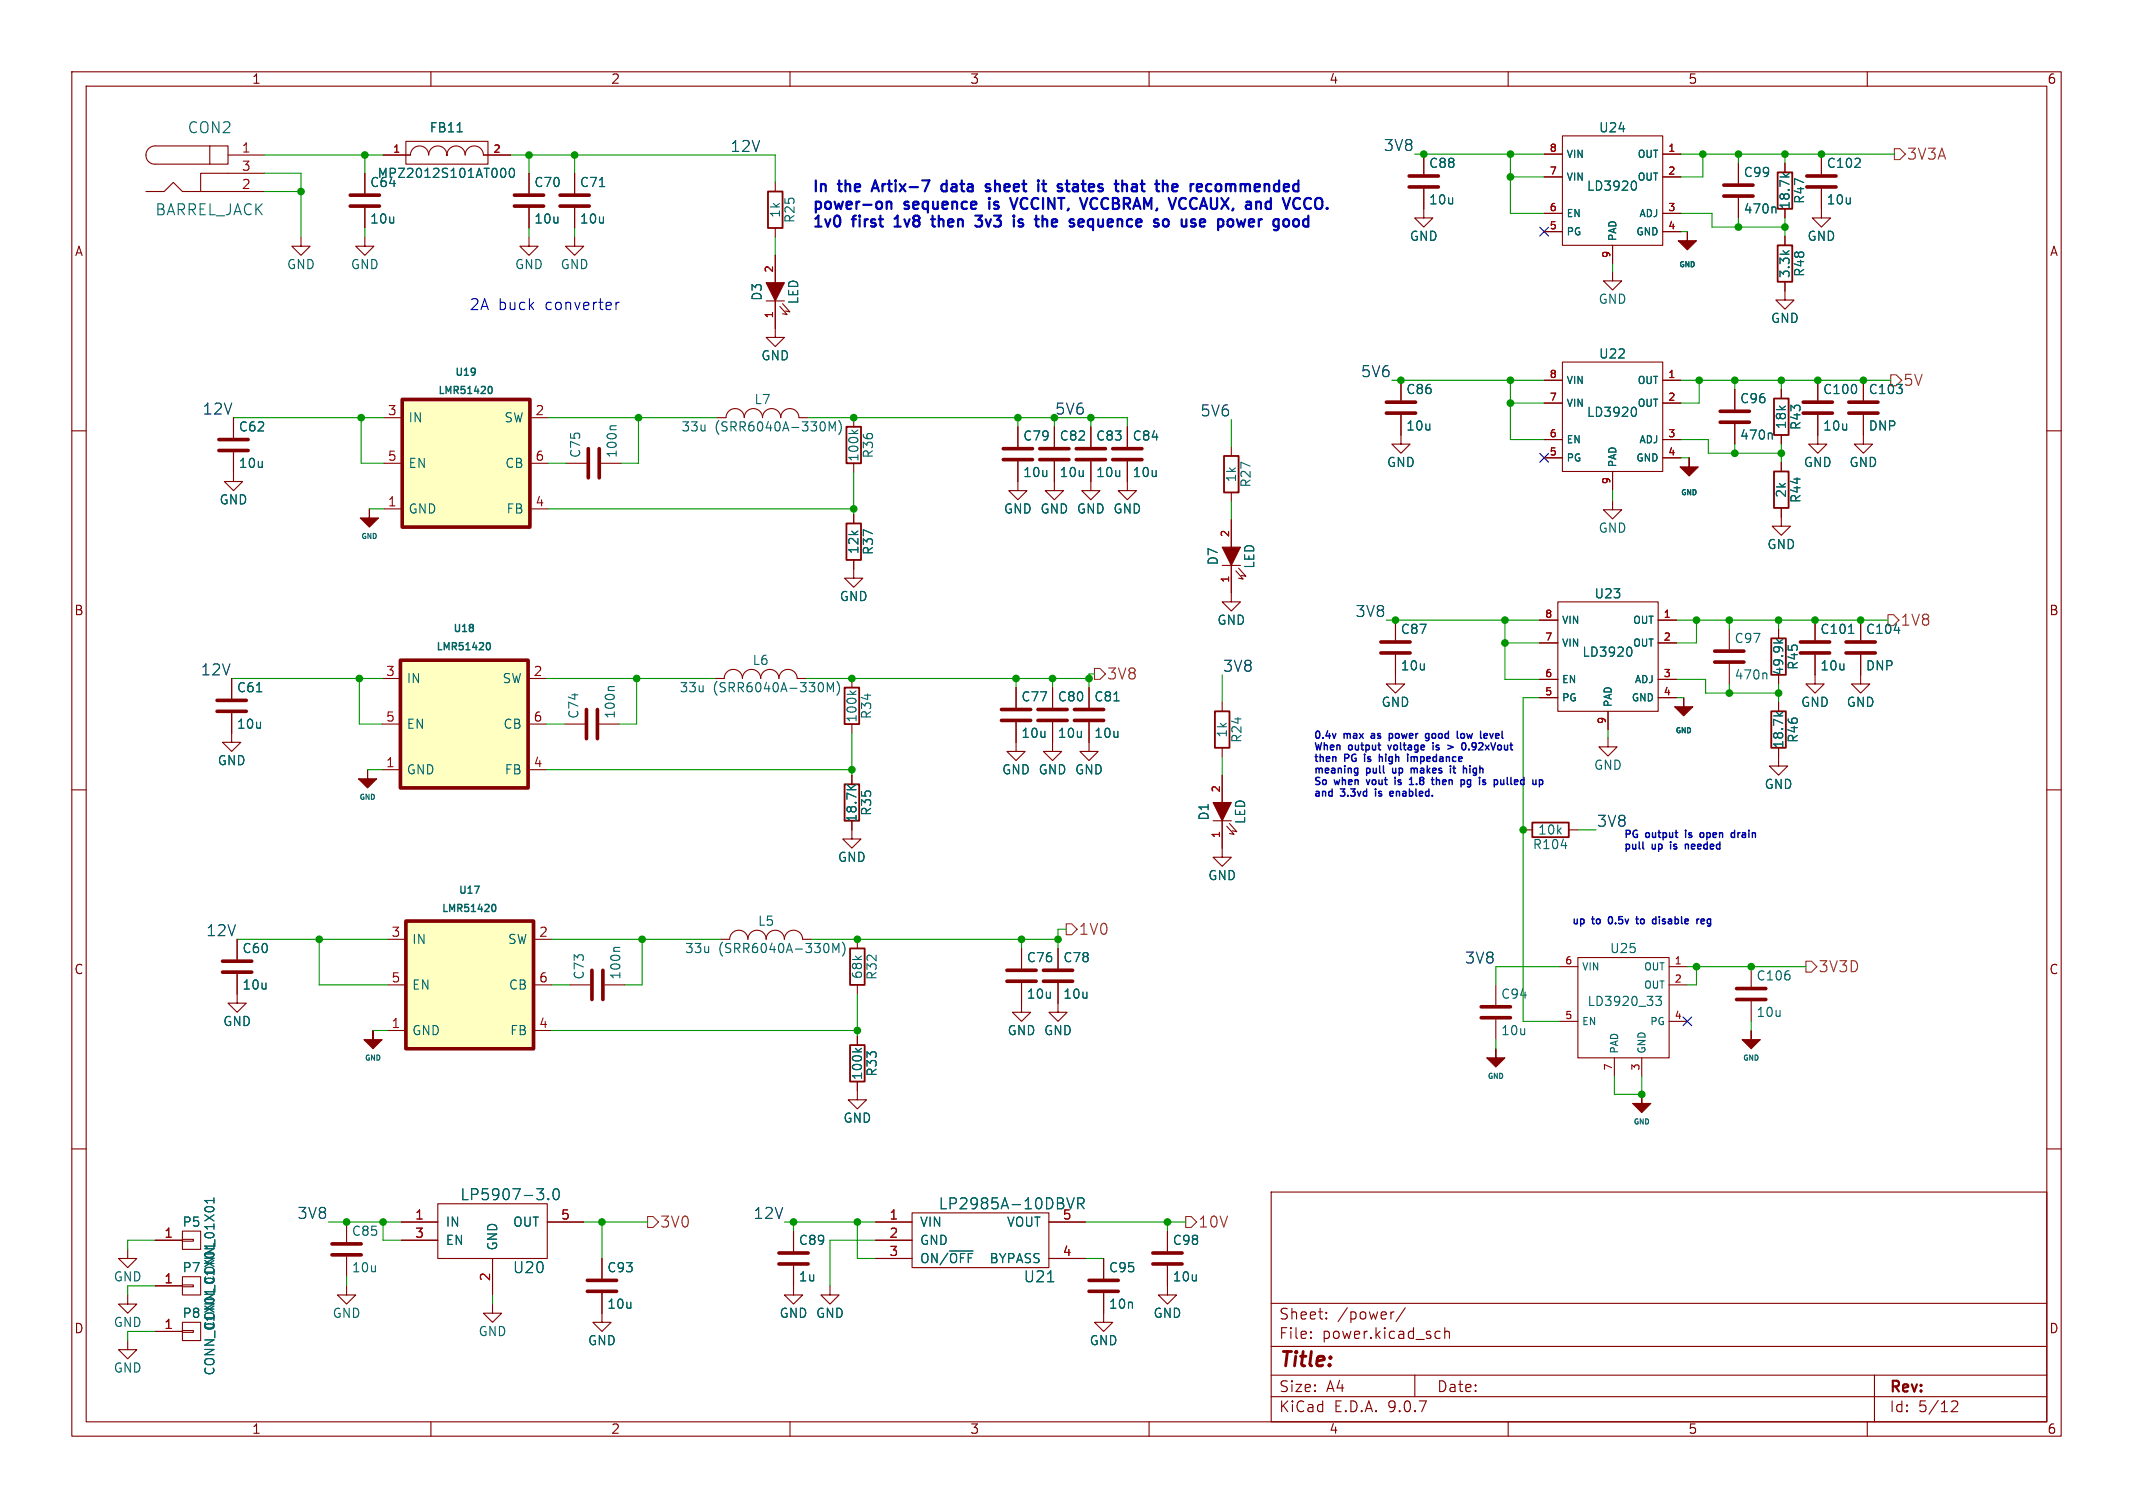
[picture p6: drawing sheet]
<svg xmlns="http://www.w3.org/2000/svg" width="297mm" height="210mm" viewBox="0 0 297 210" stroke-linecap="round" stroke-linejoin="round" font-family="sans-serif">
<g fill="none" stroke="#840000" stroke-width=".15">
<path d="M10 10h277v190h-277zM12 12h273v186h-273zM60 10v2M110 10v2M160 10v2M210 10v2M260 10v2M198.2 26.3v4.1h1.3l-1.3 1.2-1.2-1.2h1.2M198.2 21.5v2.8M224.5 37.8v1.3h1.3l-1.3 1.3-1.2-1.3h1.2M32.5 58.2v2.8M118.9 58.2v1.2"/>
<path d="M141.7 59.4v2.8M146.8 59.4v2.8M151.9 59.4v2.8M157 59.4v2.8M195.1 57.8v4h1.2l-1.2 1.3-1.3-1.3h1.3M195.1 53v2.8M215 53h2.6M215 56.1h2.6M217.6 50.4h13.9v15.3h-13.9zM231.5 53h2.6M231.5 56.1h2.6M241.6 54.2v2.8"/>
<path d="M241.6 59.1v2.7M248 54.2v1.3M253.1 57.8v4h1.3l-1.3 1.3-1.3-1.3h1.3M253.1 53v2.8M259.5 57.8v4h1.2l-1.2 1.3-1.3-1.3h1.3M259.5 53v2.8M10 60h2M32.5 63v2.8M118.9 78v2.5h1.2l-1.2 1.3-1.3-1.3h1.3M118.9 64.5v1.3M118.9 71.6v1.3M141.7 64.3v4h1.3l-1.3 1.3-1.2-1.3h1.2"/>
<path d="M146.8 64.3v4h1.3l-1.3 1.3-1.3-1.3h1.3M151.9 64.3v4h1.3l-1.3 1.3-1.3-1.3h1.3M157 64.3v4h1.2l-1.2 1.3-1.3-1.3h1.3M170.2 78.7h2.5M171.4 78.7v5.1h1.3l-1.3 1.3-1.2-1.3h1.2M171.4 62.2v1.3M171.4 68.6v1.3M171.4 72.4v3.8M172.1 79.5l1 1.1-.6-.1M172.5 79.1l1 1.2-.7-.2M215 61.2h2.6M215 63.8h2.6"/>
<path d="M224.5 69.7v1.3h1.3l-1.3 1.3-1.2-1.3h1.2M224.5 65.7v2.5M231.5 61.2h2.6M231.5 63.8h2.6M248 70.7v2.6h1.3l-1.3 1.2-1.2-1.2h1.2M248 60.6v1.2M248 64.4v1.3M285 60h2M118.6 94.5v1.3M141.5 95.8v2.8M146.6 95.8v2.8M151.6 95.8v2.8"/>
<path d="M170.2 97.8v1.3M240.8 87.6v2.8M240.8 92.5v2.8M247.6 87.6v1.3M247.6 94v1.3M247.6 97.8v1.3M252.7 91.2v4.1h1.3l-1.3 1.2-1.2-1.2h1.2M252.7 86.4v2.8M259.1 91.2v4.1h1.2l-1.2 1.2-1.3-1.2h1.3M259.1 86.4v2.8M10 110h2M118.6 114.3v2.5h1.3l-1.3 1.3-1.3-1.3h1.3"/>
<path d="M118.6 100.8v1.3M118.6 108v1.2M141.5 100.6v4h1.2l-1.2 1.3-1.3-1.3h1.3M146.6 100.6v4h1.2l-1.2 1.3-1.3-1.3h1.3M151.6 100.6v4h1.3l-1.3 1.3-1.2-1.3h1.2M168.9 114.3h2.5M170.2 114.3v5.1h1.2l-1.2 1.3-1.3-1.3h1.3M170.2 104.1v1.3M170.2 108v3.8M170.8 115.1l1 1.1-.6-.1M171.2 114.7l1 1.1-.6-.1M212.1 115.6h1.3"/>
<path d="M218.4 115.6h1.3M223.9 102.7v1.3h1.3l-1.3 1.3-1.3-1.3h1.3M247.6 104.1v2.6h1.3l-1.3 1.3-1.2-1.3h1.2M285 110h2M100.3 130.8h1.3a1.27 1.27 0 0 1 1.3-1.3 1.27 1.27 0 0 1 1.2 1.3 1.27 1.27 0 0 1 1.3-1.3 1.27 1.27 0 0 1 1.3 1.3 1.27 1.27 0 0 1 1.2-1.3 1.27 1.27 0 0 1 1.3 1.3 1.27 1.27 0 0 1 1.3-1.3 1.27 1.27 0 0 1 1.3 1.3h1.2M119.4 130.8v1.3M119.4 137.2v1.2M142.2 139.7v1.3h1.3l-1.3 1.2-1.2-1.2h1.2M208.3 137.2v2.8M217.2 134.6h2.5M219.7 133.4h12.7v13.9h-12.7zM232.4 134.6h2.5"/>
<path d="M232.4 137.2h2.5M243.8 134.6v2.8M243.8 139.4v2.8M119.4 150.6v2.6h1.2l-1.2 1.2-1.3-1.2h1.3M119.4 144.3v1.2M208.3 142v2.8M217.2 142.2h2.5M224.8 147.3v2.6M228.6 147.3v2.6M232.4 142.2h2.5M10 160h2M48.3 179.1v1.2h1.2l-1.2 1.3-1.3-1.3h1.3"/>
<path d="M48.3 170.2v2.8M48.3 175v2.8M110.5 176.3v4h1.3l-1.3 1.3-1.3-1.3h1.3M110.5 171.5v2.7M115.6 179.1v1.2h1.2l-1.2 1.3-1.3-1.3h1.3M121.9 170.2h5.1M121.9 172.7h5.1M121.9 175.3h5.1M127 168.9h19v7.6h-19zM146 170.2h5.1M146 175.3h5.1M153.7 175.3v2.8"/>
<path d="M162.6 176.3v4h1.2l-1.2 1.3-1.3-1.3h1.3M162.6 171.5v2.7M177 166h108v32h-108zM285 160h2M17.8 180.3v1.3h1.2l-1.2 1.3-1.3-1.3h1.3M17.8 186.7v1.3h1.2l-1.2 1.2-1.3-1.2h1.3M21.6 185.4h3.8M25.4 184.2h2.5v2.5h-2.5zM25.4 185.3h1.5v.2h-1.5zM60 198v2M110 198v2M153.7 180.1v4.1h1.2l-1.2 1.2-1.3-1.2h1.3"/>
<path d="M160 198v2M177 194.5h108M177 191.5h108M177 187.5h108M177 181.5h108M182.5 186.3h.1l-.1 .1M182.5 186.3v.1M182.5 185.5v.1M182.5 185.5h.1l-.1 .1M184.7 183.6v.1M184.7 183.6h-.1l.1 .1M184.7 182.8v.1"/>
<path d="M184.7 182.8h-.1l.1 .1M194.1 182.7l-.3 .1M195.7 182.1l-1.3 2M197 191.5v3M200.1 185.4l.4 .1M200.5 186.3l-.4 .1M201.2 185.5a.37 .37 0 0 1 .6 .1v.8M201.2 184.9v1.5M210 198v2M260 198v2M261 191.5v6.5M271.7 195.2l.3-.1 .5 .1a.41 .41 0 0 1 0 .5l-.8 .9h.9"/>
</g>
<g fill="none" stroke="#840000" stroke-width=".51">
<path d="M196.2 24.5h4.1M196.2 26h4.1M193 56h4.1M193 57.5h4.1M239.5 57.3h4.1M239.5 58.8h4.1M251.1 56h4M251.1 57.5h4M257.4 56h4.1M257.4 57.5h4.1M30.5 61.2h4M30.5 62.7h4"/>
<path d="M139.7 62.5h4.1M139.7 64h4.1M144.8 62.5h4M144.8 64h4M149.9 62.5h4M149.9 64h4M154.9 62.5h4.1M154.9 64h4.1M139.4 98.8h4.1M144.5 98.8h4.1M149.6 98.8h4.1M238.8 90.7h4"/>
<path d="M238.8 92.2h4M250.7 89.4h4.1M250.7 90.9h4.1M257 89.4h4.1M257 90.9h4.1M139.4 100.3h4.1M144.5 100.3h4.1M149.6 100.3h4.1M241.8 137.7h4.1M241.8 139.2h4.1M206.2 140.2h4.1M206.2 141.7h4.1"/>
<path d="M46.2 173.2h4.1M46.2 174.8h4.1M108.5 174.5h4M108.5 176h4M151.6 178.3h4.1M151.6 179.8h4.1M160.5 174.5h4.1M160.5 176h4.1"/>
</g>
<g fill="#840000" stroke="#840000" stroke-width=".15">
<path d="M228.6 152.4v1.3h1.3l-1.3 1.2-1.3-1.2h1.3z"/>
<path d="M208.3 146.1v1.2h1.2l-1.2 1.3-1.3-1.3h1.3z"/>
<path d="M243.8 143.5v1.3h1.3l-1.3 1.3-1.2-1.3h1.2z"/>
<path d="M168.9 111.8h2.5l-1.2 2.5z"/>
<path d="M170.2 76.2h2.5l-1.3 2.5z"/>
<path d="M235.2 63.8v1.2h1.3l-1.3 1.3-1.3-1.3h1.3z"/>
<path d="M51.4 70.9v1.2h1.3l-1.3 1.3-1.2-1.3h1.2z"/>
</g>
<g fill="none" stroke="#006464" stroke-width=".15">
<path d="M118.6 59.9l.5 .5M119.5 59.9l-.5 .4M227.9 57.2l-.1 .5-.2 .3M246.6 60.3l.2 .2v.7M118.4 96.2l.4 .5M119.2 96.2l-.5 .4M155.1 97.6h.7M245.8 93.7l.2 .2v.7M247.4 89.1l.5 .4M247.4 99.2l.5 .5M248.2 89.1l-.5 .3M248.2 99.2l-.5 .4"/>
<path d="M257.4 88.2h.7M263.8 87.8h.7M117.9 109.3l.8 .7M119.2 109.3l-.7 .5M217.4 117.8h.8M116 132.7v-1.3l.4 .9 .4-.9v1.3M117.3 131.2a1.46 1.46 0 0 1 0 1.9M230.5 138.8h.8l-.4 .4 .4 .2v.5l-.2 .1h-.5M119.1 146l.5 .5M120 146l-.5 .4M132.2 174.2h3.3M145.9 178.5h.8"/>
<path d="M148.6 166.8l.5 1.5 .5-1.5M150.1 167.6h.6a.41 .41 0 0 0 .3-.4 .41 .41 0 0 0-.3-.4h-.6v1.5M150.4 167.6l.5 .7"/>
</g>
<g fill="none" stroke="#840000" stroke-width=".25">
<path d="M117.9 59.4h2v5.1h-2zM247 55.5h2v5.1h-2zM117.9 72.9h2v5.1h-2zM170.4 63.5h2.1v5.1h-2.1zM247 65.7h2v5h-2zM117.6 95.8h2v5h-2zM169.2 99.1h2v5h-2zM246.6 88.9h2.1v5.1h-2.1zM246.6 99.1h2.1v5h-2.1zM117.6 109.2h2v5.1h-2zM213.4 114.6h5v2h-5zM118.4 132.1h2v5.1h-2z"/>
<path d="M118.4 145.5h2v5.1h-2z"/>
</g>
<path d="M55.8 91.9h17.7v17.8h-17.7z" fill="#ffffc2"/>
<path d="M55.8 91.9h17.7v17.8h-17.7z" fill="none" stroke="#840000" stroke-width=".51"/>
<path d="M32.5 65.8v1.3h1.3l-1.3 1.2-1.3-1.2h1.3M53.2 94.5h2.3M73.8 94.5h2.3M53.2 100.8h2.3M53.2 107.2h2.3M73.8 100.8h2.3M73.8 107.2h2.3M33 138.4v1.3h1.3l-1.3 1.3-1.3-1.3h1.3" fill="none" stroke="#840000" stroke-width=".15"/>
<path d="M67.9 89.5a.53 .53 0 0 1 .4 .5 .53 .53 0 0 1-.4 .5v-.1" fill="none" stroke="#006464" stroke-width=".2"/>
<path d="M56.5 128.3h17.8v17.8h-17.8z" fill="#ffffc2"/>
<g fill="none" stroke="#840000" stroke-width=".51">
<path d="M48.8 27.2h4M48.8 28.7h4M71.6 27.2h4.1M71.6 28.7h4.1M240 25.8h4.1M240 27.3h4.1M251.6 24.5h4.1M251.6 26h4.1M31 133.9h4.1M31 135.4h4.1M56.5 128.3h17.8v17.8h-17.8zM82.4 135.1v4.1"/>
<path d="M83.9 135.1v4.1M81.8 178.3h4.1M81.8 179.8h4.1"/>
</g>
<g fill="none" stroke="#840000" stroke-width=".15">
<path d="M56.5 19.7h11.4v3.2h-11.4zM50.8 24.1v2.8M50.8 29v2.8M53.3 21.6h3.8a1.27 1.27 0 0 1 1.3-1.3 1.27 1.27 0 0 1 1.3 1.3 1.27 1.27 0 0 1 1.3-1.3 1.27 1.27 0 0 1 1.2 1.3 1.27 1.27 0 0 1 1.3-1.3 1.27 1.27 0 0 1 1.3 1.3 1.27 1.27 0 0 1 1.2-1.3 1.27 1.27 0 0 1 1.3 1.3h3.8M73.7 33v1.3h1.2l-1.2 1.3-1.3-1.3h1.3M73.7 24.1v2.8M73.7 29v2.8M107.9 25.4v1.3M107.9 31.8v1.2M107.9 35.6v3.8M242.1 22.7v2.8M242.1 27.6v2.8"/>
<path d="M248.5 39.2v2.6h1.3l-1.3 1.3-1.2-1.3h1.2M248.5 22.7v1.3M248.5 29.1v1.3M248.5 32.9v1.3M253.6 26.3v4.1h1.3l-1.3 1.2-1.3-1.2h1.3M253.6 21.5v2.8M99.8 58.2h1.3a1.27 1.27 0 0 1 1.3-1.3 1.27 1.27 0 0 1 1.2 1.3 1.27 1.27 0 0 1 1.3-1.3 1.27 1.27 0 0 1 1.3 1.3 1.27 1.27 0 0 1 1.2-1.3 1.27 1.27 0 0 1 1.3 1.3 1.27 1.27 0 0 1 1.3-1.3 1.27 1.27 0 0 1 1.3 1.3h1.2M106.7 41.9h2.5M107.9 41.9v5.1h1.3l-1.3 1.3-1.2-1.3h1.2M108.6 42.7l1 1.1-.6-.1M109 42.3l1 1.1-.7-.1M99.6 94.5h1.2a1.27 1.27 0 0 1 1.3-1.3 1.27 1.27 0 0 1 1.3 1.3 1.27 1.27 0 0 1 1.2-1.3 1.27 1.27 0 0 1 1.3 1.3 1.27 1.27 0 0 1 1.3-1.3 1.27 1.27 0 0 1 1.3 1.3 1.27 1.27 0 0 1 1.2-1.3 1.27 1.27 0 0 1 1.3 1.3h1.3"/>
<path d="M214.4 86.4h2.5M214.4 89.5h2.5M214.4 94.6h2.5M214.4 97.2h2.5M216.9 83.8h14v15.3h-14zM223.9 99.1v2.5M230.9 86.4h2.5M230.9 89.5h2.5M230.9 94.6h2.5M230.9 97.2h2.5M33 130.8v2.8M33 135.6v2.8"/>
<path d="M54 130.8h2.3M54 137.2h2.3M74.5 130.8h2.3M74.5 137.2h2.3M79.4 137.2h2.8M84.2 137.2h2.8M147.3 139.7v1.3h1.3l-1.3 1.2-1.3-1.2h1.3M54 143.5h2.3M74.5 143.5h2.3M17.8 174v1.3h1.2l-1.2 1.2-1.3-1.2h1.3M21.6 179.1h3.8M21.6 172.7h3.8"/>
<path d="M25.4 177.8h2.5v2.5h-2.5zM25.4 178.9h1.5v.3h-1.5zM25.4 171.5h2.5v2.5h-2.5zM25.4 172.6h1.5v.2h-1.5zM83.8 175.3v2.8M83.8 180.1v4.1h1.3l-1.3 1.2-1.3-1.2h1.3"/>
</g>
<path d="M66.1 123.4h.6l-.4 1M68.6 126l.1-.1a.53 .53 0 0 1 .4 .5 .53 .53 0 0 1-.4 .5h-.1" fill="none" stroke="#006464" stroke-width=".2"/>
<circle cx="62.2" cy="21.6" r=".08" fill="#840000" stroke="#840000" stroke-width=".14"/>
<g fill="none" stroke="#006464" stroke-width=".15">
<path d="M63.7 18.4h.7M70 23.4h.1a.79 .79 0 0 1 0 1.3h-.1M71.1 23.5l.2-.1a.79 .79 0 0 1 0 1.3h-.1a.84 .84 0 0 1-.1-1.2zM247.1 28.8l.2 .2v.7M248.3 24.2l.5 .4M249.1 24.2l-.5 .3M116.8 58.6a1.46 1.46 0 0 1 0 1.9M115.5 60v-1.3l.4 1 .4-1v1.3M115.2 96.3v-1.2l.4 .9 .4-.9v1.2M116.5 94.9a1.46 1.46 0 0 1 0 1.9M227.2 90.6v.5l-.3 .3M86.3 131.9h-.7l-.1 .2"/>
<path d="M29.8 166.8v.7M29.8 167.2h-1.3l.3 .2"/>
</g>
<g fill="#840000" stroke="#840000" stroke-width=".15">
<path d="M106.7 39.4h2.5l-1.3 2.5z"/>
<path d="M234.4 97.2v1.2h1.3l-1.3 1.3-1.2-1.3h1.2z"/>
<path d="M51.9 143.5v1.3h1.3l-1.3 1.3-1.2-1.3h1.2z"/>
<path d="M51.2 107.2v1.3h1.3l-1.3 1.2-1.3-1.2h1.3z"/>
</g>
<path d="M106.9 26.7h2.1v5.1h-2.1zM247.5 34.2h2.1v5h-2.1zM247.5 24h2.1v5.1h-2.1z" fill="none" stroke="#840000" stroke-width=".25"/>
<path d="M56 55.6h17.8v17.8h-17.8z" fill="#ffffc2"/>
<g fill="none" stroke="#840000" stroke-width=".51">
<path d="M78 27.2h4M78 28.7h4M56 55.6h17.8v17.8h-17.8zM81.9 62.5v4M83.4 62.5v4M30.2 97.5h4.1M30.2 99.1h4.1M81.7 98.8v4.1M83.2 98.8v4.1M192.3 89.4h4M192.3 90.9h4M140.2 135.1h4.1"/>
<path d="M140.2 136.7h4.1M145.3 135.1h4.1M145.3 136.7h4.1"/>
</g>
<g fill="none" stroke="#840000" stroke-width=".15">
<path d="M217.6 18.9h13.9v15.3h-13.9zM20.3 26.7h2.6l1.2-1.3 1.3 1.3h11.4M29.2 20.3h2.5v2.6h-2.5zM29.2 20.3h-7.6a1.27 1.27 0 0 0-1.3 1.3 1.27 1.27 0 0 0 1.3 1.3h7.6M31.7 21.6h5.1M36.8 24.1h-8.9v2.6M41.9 33v1.3h1.3l-1.3 1.3-1.3-1.3h1.3M50.8 33v1.3h1.3l-1.3 1.3-1.3-1.3h1.3M50.8 24.1v2.8M50.8 29v2.8M53.3 21.6h3.8M67.3 21.6h3.8"/>
<path d="M73.7 24.1v2.8M73.7 29v2.8M80 33v1.3h1.3l-1.3 1.3-1.3-1.3h1.3M80 24.1v2.8M80 29v2.8M107.9 35.6v3.8M198.2 21.5v2.8M198.2 26.3v2.8M215 21.5h2.6M215 24.6h2.6M215 29.7h2.6M215 32.3h2.6"/>
<path d="M224.5 34.2v2.5M231.5 21.5h2.6M231.5 24.6h2.6M231.5 29.7h2.6M231.5 32.3h2.6M242.1 22.7v2.8M242.1 27.6v2.8M248.5 22.7v1.3M248.5 29.1v1.3M248.5 32.9v1.3M248.5 39.2v1.3M253.6 21.5v2.8"/>
<path d="M253.6 26.3v2.8M32.5 58.2v2.8M53.5 58.2h2.3M74 58.2h2.3M107.9 41.9v3.8M141.7 59.4v2.8M146.8 59.4v2.8M151.9 59.4v2.8M157 59.4v2.8M195.1 53v2.8M195.1 57.8v2.8M215 53h2.6"/>
<path d="M215 56.1h2.6M231.5 53h2.6M231.5 56.1h2.6M241.6 54.2v2.8M241.6 59.1v2.7M248 54.2v1.3M253.1 53v2.8M253.1 57.8v2.8M259.5 53v2.8M259.5 57.8v2.8M32.5 63v2.8M53.5 64.5h2.3"/>
<path d="M53.5 70.9h2.3M74 64.5h2.3M74 70.9h2.3M78.9 64.5h2.8M83.7 64.5h2.8M118.9 71.6v1.3M118.9 78v1.2M141.7 64.3v2.8M146.8 64.3v2.8M151.9 64.3v2.8M157 64.3v2.8M171.4 72.4v3.8"/>
<path d="M171.4 78.7v3.9M215 61.2h2.6M215 63.8h2.6M224.5 65.7v2.5M231.5 61.2h2.6M231.5 63.8h2.6M248 60.6v1.2M248 64.4v1.3M248 70.7v1.3M32.3 99.3v4.1h1.2l-1.2 1.2-1.3-1.2h1.3M32.3 94.5v2.8M141.5 95.8v2.8"/>
<path d="M146.6 95.8v2.8M151.6 95.8v2.8M194.3 91.2v4.1h1.3l-1.3 1.2-1.3-1.2h1.3M194.3 86.4v2.8M214.4 86.4h2.5M214.4 89.5h2.5M214.4 94.6h2.5M214.4 97.2h2.5M223.9 99.1v2.5M230.9 86.4h2.5M230.9 89.5h2.5M230.9 94.6h2.5"/>
<path d="M230.9 97.2h2.5M247.6 87.6v1.3M247.6 94v1.3M247.6 97.8v1.3M252.7 86.4v2.8M252.7 91.2v2.8M259.1 86.4v2.8M259.1 91.2v2.8M78.6 100.8h2.8M83.4 100.8h2.8M118.6 108v1.2M118.6 114.3v1.3"/>
<path d="M141.5 100.6v2.8M146.6 100.6v2.8M151.6 100.6v2.8M170.2 108v3.8M170.2 114.3v3.8M247.6 104.1v1.3M33 130.8v2.8M33 135.6v2.8M142.2 132.1v2.8M142.2 136.9v2.8M147.3 132.1v2.8M147.3 136.9v2.8"/>
<path d="M119.4 144.3v1.2M119.4 150.6v1.3M21.6 172.7h3.8M21.6 179.1h3.8M55.9 170.2h5.1M55.9 172.7h5.1M61 167.6h15.2v7.7h-15.2zM68.6 175.3v5M76.2 170.2h5.1M83.8 175.3v2.8M110.5 171.5v2.7M110.5 176.3v2.8"/>
<path d="M121.9 170.2h5.1M121.9 172.7h5.1M121.9 175.3h5.1M146 170.2h5.1M146 175.3h5.1M153.7 175.3v2.8M162.6 171.5v2.7M162.6 176.3v2.8M21.6 185.4h3.8M68.6 181.6v1.3h1.2l-1.2 1.3-1.3-1.3h1.3M83.8 180.1v2.8M153.7 180.1v2.8"/>
</g>
<path d="M68.1 53.9l.1-.1a.53 .53 0 0 1 .3 .5 .53 .53 0 0 1-.3 .5h-.1" fill="none" stroke="#006464" stroke-width=".2"/>
<g fill="none" stroke="#006464" stroke-width=".15">
<path d="M63.7 18.4h.7M70 23.4h.1a.79 .79 0 0 1 0 1.3h-.1M71.1 23.5l.2-.1a.79 .79 0 0 1 0 1.3h-.1a.84 .84 0 0 1-.1-1.2zM83.5 26h.7M227.9 25.7l-.1 .5-.2 .3M247.1 28.8l.2 .2v.7M248.3 24.2l.5 .4M249.1 24.2l-.5 .3M85.8 59.3h-.7l-.2 .2M227.9 57.2l-.1 .5-.2 .3M246.6 60.3l.2 .2v.7M35.7 96.3h.8"/>
<path d="M85.5 95.6h-.6l-.2 .2M155.1 97.6h.7M227.2 90.6v.5l-.3 .3M247.4 99.2l.5 .5M247.4 89.1l.5 .4M248.2 99.2l-.5 .4M248.2 89.1l-.5 .3M257.4 88.2h.7M263.8 87.8h.7M117.9 109.3l.8 .7M119.2 109.3l-.7 .5M119.1 146l.5 .5"/>
<path d="M120 146l-.5 .4M29.8 166.8v.7M29.8 167.2h-1.3l.3 .2M74.7 165.5h1l-.5 .6M75.6 166.3l.1 .1-.1 .5M76.3 166.9l.1 .1-.1 .1M76.3 166.9v.1v.1M76.3 166.9v.2M77.1 165.7a.36 .36 0 0 1 .4-.2 .36 .36 0 0 1 .3 .3 .79 .79 0 0 1-.4 1.3 .93 .93 0 0 1-.3-1.4zM132.2 174.2h3.3M145.9 178.5h.8M148.6 166.8l.5 1.5 .5-1.5"/>
<path d="M150.1 167.6h.6a.41 .41 0 0 0 .3-.4 .41 .41 0 0 0-.3-.4h-.6v1.5M150.4 167.6l.5 .7"/>
</g>
<path d="M234.9 32.3v1.2h1.3l-1.3 1.3-1.2-1.3h1.2z" fill="#840000" stroke="#840000" stroke-width=".15"/>
<path d="M263.8 20.7h.7l.8 .8-.8 .7h-.7zM263.3 52.2h.7l.8 .8-.8 .7h-.7zM152.4 93.1h.8l.7 .8-.7 .7h-.8zM262.9 85.6h.8l.7 .8-.7 .7h-.8zM148.5 128.7h.7l.8 .7-.8 .8h-.7zM251.5 133.9h.7l.8 .7-.8 .8h-.7zM90.2 169.4h.7l.8 .8-.8 .7h-.7zM165.1 169.4h.8l.7 .8-.7 .7h-.8z" fill="none" stroke="#725600" stroke-width=".15"/>
<g fill="none" stroke="#009600" stroke-width=".15">
<path d="M36.8 21.6h16.5M36.8 24.1h5.1v8.9M36.8 26.7h5.1M50.8 21.6v2.5M50.8 31.8v1.2M71.1 21.6h36.8v3.8M73.7 21.6v2.5M73.7 31.8v1.2M80 21.6v2.5M80 31.8v1.2M107.9 33v2.6M197 21.5h18"/>
<path d="M210.3 24.6h4.7M210.3 21.5v8.2h4.7M224.5 36.7v1.1M234.1 21.5h29.7M234.1 29.7h4.3v1.9h10.1M234.1 32.3h.8M237.1 21.5v3.1h-3M242.1 21.5v1.2M242.1 30.4v1.2M248.5 21.5v1.2M248.5 30.4v2.5M32.5 58.2h21"/>
<path d="M50.3 58.2v6.3h3.2M76.3 58.2h23.5M88.9 58.2v6.3h-2.4M112.5 58.2h44.5v1.2M141.7 58.2v1.2M146.8 58.2v1.2M151.9 58.2v1.2M171.4 58.4v3.8M193.8 53h21.2M210.3 53v8.2h4.7M210.3 56.1h4.7M234.1 53h29.2"/>
<path d="M236.6 53v3.1h-2.5M241.6 53v1.2M248 53v1.2M51.4 70.9h2.1M76.3 64.5h2.6M76.3 70.9h42.6M118.9 65.8v5.8M171.4 69.9v2.5M224.5 68.2v1.5M234.1 61.2h3.8v1.9h10.1M234.1 63.8h1.1M241.6 61.8v1.3"/>
<path d="M248 61.8v2.6M32.3 94.5h20.9M50 94.5v6.3h3.2M76.1 94.5h23.5M88.6 94.5v6.3h-2.4M112.3 94.5h39.3M141.5 94.5v1.3M146.6 94.5v1.3M152.4 93.9h-.8v1.9M170.2 94v3.8M193 86.4h21.4M209.5 86.4v8.2h4.9"/>
<path d="M209.5 89.5h4.9M214.4 97.2h-2.3v45h5.1M233.4 86.4h29.5M233.4 97.2h1M233.4 94.6h4.1v1.9h10.1M236.2 86.4v3.1h-2.8M240.8 86.4v1.2M240.8 95.3v1.2M247.6 86.4v1.2M247.6 95.3v2.5M51.2 107.2h2M76.1 107.2h42.5"/>
<path d="M76.1 100.8h2.5M118.6 102.1v5.9M170.2 105.4v2.6M219.7 115.6h2.5M223.9 101.6v1.1M33 130.8h21M44.4 130.8v6.4h9.6M76.8 137.2h2.6M76.8 130.8h23.5M89.4 130.8v6.4h-2.4M113 130.8h34.3M119.4 138.4v5.9"/>
<path d="M142.2 130.8v1.3M148.5 129.4h-1.2v2.7M217.2 134.6h-8.9v2.6M234.9 134.6h16.6M236.2 134.6v2.6h-1.3M51.9 143.5h2.1M76.8 143.5h42.6M208.3 144.8v1.3M224.8 149.9v2.5h3.8v-2.5M243.8 142.2v1.3M21.6 172.7h-3.8v1.3M21.6 179.1h-3.8v1.2"/>
<path d="M45.7 170.2h10.2M48.3 177.8v1.3M53.3 170.2v2.5h2.6M81.3 170.2h8.9M83.8 170.2v5.1M109.2 170.2h12.7M110.5 170.2v1.3M119.4 170.2v5.1h2.5M121.9 172.7h-6.3v6.4M151.1 170.2h14M151.1 175.3h2.6M162.6 170.2v1.3"/>
<path d="M21.6 185.4h-3.8v1.3M68.6 180.3v1.3"/>
</g>
<path d="M214.4 31.6l1.2 1.3M215.6 31.6l-1.2 1.3M214.4 63.1l1.2 1.3M215.6 63.1l-1.2 1.3M234.3 141.6l1.3 1.2M235.6 141.6l-1.3 1.2" fill="none" stroke="#000084" stroke-width=".15"/>
<g fill="none" stroke="#0000c2" stroke-width=".2">
<path d="M189 107h.1M189.1 107l-.1 .9M189.1 107.6h-.1M190 105.4v.6M190.2 108.6l.3 .7M191 102.5v.3M191.5 109.9v.1M191.5 110.2v.7M192.1 105v1M192.1 105.5l.1-.1h.2l.1 .6M193.2 103.8l.3 .6M193.4 102.2v1"/>
<path d="M193.4 102.2h.3l.2 .1M193.5 110.7l.2 .2 .3-.1M193.9 102.6l-.2 .2h-.3M193.9 107l.1 .6M194 110.3l-.3-.1-.2 .1M194 110.4l-.5 .1M194.2 108.6v.7M194.7 109.2l.1 .1M194.7 108.6v.3M196.2 109.3h.6M196.5 105.4v.6M196.5 107.1l.3-.1 .1 .1"/>
<path d="M196.9 105.4h-.3l-.1 .1M196.9 107.1v.5M197 107l-.1 .1M198.7 102.2h.3M199 102.8h-.3M199 102.2v.8l-.1 .1M199.5 103.8v.6M200 104.4h.1M200 108.3v1M200 108.7l.2-.1h.2v.7M200 103.8v.2M201.6 103.8l.7 .2-.7 .3"/>
<path d="M202.3 107h.4M202.4 106.6v.9l.3 .1M203.5 102.2h.2l.2 .1-.1 .5h-.3M204.1 103.6v.6M204.4 109.2h.4M204.4 108.6h.4M204.5 104.3v.1M204.7 107v.6M204.8 108.6v.8l-.2 .2-.3-.1M207.4 102.2l.3 .6 .2-.6M210.4 108.3v.8l.1 .2M232.6 117.6v.6"/>
<path d="M234.7 117.6v.6M234.7 117.7l.1-.1h.2l.1 .6M234.7 115.6v.1M234.7 116v.6M236.7 116.4l.2 .2 .3-.1M237.2 116.1l-.3-.1-.2 .1M241.2 116h.3M241.5 116.6h-.3M241.5 115.6v1M224 127.8v.7M227.8 128h.3M227.9 127.6v.9l.2 .1"/>
<path d="M230.5 128h.1M230.6 127.6v1M230.6 128.6h-.1M236.9 128.3l.4-.1v-.2h-.3l-.1 .1v.5h.4"/>
</g>
<path d="M85.8 42.1v1M86.2 42.1l-.3 .1-.1 .2" fill="none" stroke="#0000c2" stroke-width=".15"/>
<g fill="none" stroke="#0000c2" stroke-width=".3">
<path d="M121.5 26.2h.7M121.9 25.1l-.5 1.5M123.5 28.1v1M123.5 28.2a.38 .38 0 0 1 .6 .1v.8M124.6 31.6h.8M124.7 30.4l-.1 .1M129.6 30.5h.6M129.8 30v1.3l.1 .2 .3 .1M131.8 25.7l-.4-.1-.3 .3v.5l.1 .2h.2h.4M135.8 30h.9l-.5 .6a.41 .41 0 0 1 .5 .3v.4l-.1 .2-.6 .1M137.3 26.1h.4l.2 .3-.1 .2h-.4M137.3 25.7l.2-.1 .3 .1"/>
<path d="M137.8 27.6v.1M137.8 28.1v1M137.8 27.6h-.1l.1 .1M140.7 27.6l.5 1.5 .5-1.5M141.9 31h.4l.2 .3-.1 .2-.4 .1M141.9 30.6l.1-.1 .4 .1M145.1 25.6h.6M145.4 26.6h.3M146.7 30.5l-.2 .3v.5l.2 .3M147.2 30.9l-.7 .1M149.9 25.6l-.5 .1M150 26.1h-.4a.3 .3 0 0 0-.2 .3 .3 .3 0 0 0 .2 .2h.4"/>
<path d="M151.4 27.6l-.5 1.5M152.1 30.5h-.3l-.3 .3v.6l.3 .2h.3M157.6 25.7l.2-.1 .4 .1 .1 .9M158.3 26l-.5 .1a.3 .3 0 0 0-.2 .3 .3 .3 0 0 0 .2 .2h.5M163.5 25.6l.4 .1 .1 .3-.8 .1M163.9 26.6h-.4M164.5 29l.3 .1M164.7 27.6h-.2M169.3 25.8a.41 .41 0 0 1 .4-.2 .41 .41 0 0 1 .4 .3v.5a.41 .41 0 0 1-.4 .3 .41 .41 0 0 1-.4-.3zM174.6 30.6l-.5-.1-.2 .3 .1 .7 .1 .1 .5-.1M174.6 30.9l-.7 .1M181.9 27.6a.95 .95 0 0 0 0 1.4"/>
<path d="M182 30.5l.2 .1M182.2 30v1.6M182.2 31.5l-.2 .1"/>
</g>
<g fill="#009600" stroke="#009600" stroke-width=".15">
<circle cx="242.1" cy="31.6" r=".46"/>
<circle cx="242.1" cy="21.5" r=".46"/>
<circle cx="237.1" cy="21.5" r=".46"/>
<circle cx="253.6" cy="21.5" r=".46"/>
<circle cx="248.5" cy="21.5" r=".46"/>
<circle cx="248.5" cy="31.6" r=".46"/>
<circle cx="236.2" cy="86.4" r=".46"/>
<circle cx="240.8" cy="86.4" r=".46"/>
<circle cx="240.8" cy="96.5" r=".46"/>
<circle cx="212.1" cy="115.6" r=".46"/>
<circle cx="209.5" cy="89.5" r=".46"/>
<circle cx="209.5" cy="86.4" r=".46"/>
<circle cx="194.3" cy="86.4" r=".46"/>
<circle cx="210.3" cy="53" r=".46"/>
<circle cx="210.3" cy="56.1" r=".46"/>
<circle cx="210.3" cy="24.6" r=".46"/>
<circle cx="195.1" cy="53" r=".46"/>
<circle cx="241.6" cy="63.1" r=".46"/>
<circle cx="236.6" cy="53" r=".46"/>
<circle cx="198.2" cy="21.5" r=".46"/>
<circle cx="210.3" cy="21.5" r=".46"/>
<circle cx="236.2" cy="134.6" r=".46"/>
<circle cx="243.8" cy="134.6" r=".46"/>
<circle cx="228.6" cy="152.4" r=".46"/>
<circle cx="253.1" cy="53" r=".46"/>
<circle cx="241.6" cy="53" r=".46"/>
<circle cx="248" cy="53" r=".46"/>
<circle cx="248" cy="63.1" r=".46"/>
<circle cx="259.5" cy="53" r=".46"/>
<circle cx="247.6" cy="86.4" r=".46"/>
<circle cx="247.6" cy="96.5" r=".46"/>
<circle cx="252.7" cy="86.4" r=".46"/>
<circle cx="259.1" cy="86.4" r=".46"/>
<circle cx="118.6" cy="107.2" r=".46"/>
<circle cx="118.6" cy="94.5" r=".46"/>
<circle cx="119.4" cy="143.5" r=".46"/>
<circle cx="119.4" cy="130.8" r=".46"/>
<circle cx="142.2" cy="130.8" r=".46"/>
<circle cx="147.3" cy="130.8" r=".46"/>
<circle cx="88.6" cy="94.5" r=".46"/>
<circle cx="50" cy="94.5" r=".46"/>
<circle cx="44.4" cy="130.8" r=".46"/>
<circle cx="89.4" cy="130.8" r=".46"/>
<circle cx="48.3" cy="170.2" r=".46"/>
<circle cx="53.3" cy="170.2" r=".46"/>
<circle cx="83.8" cy="170.2" r=".46"/>
<circle cx="110.5" cy="170.2" r=".46"/>
<circle cx="162.6" cy="170.2" r=".46"/>
<circle cx="119.4" cy="170.2" r=".46"/>
<circle cx="151.6" cy="94.5" r=".46"/>
<circle cx="146.6" cy="94.5" r=".46"/>
<circle cx="141.5" cy="94.5" r=".46"/>
<circle cx="141.7" cy="58.2" r=".46"/>
<circle cx="118.9" cy="58.2" r=".46"/>
<circle cx="151.9" cy="58.2" r=".46"/>
<circle cx="118.9" cy="70.9" r=".46"/>
<circle cx="80" cy="21.6" r=".46"/>
<circle cx="88.9" cy="58.2" r=".46"/>
<circle cx="73.7" cy="21.6" r=".46"/>
<circle cx="50.8" cy="21.6" r=".46"/>
<circle cx="50.3" cy="58.2" r=".46"/>
<circle cx="41.9" cy="26.7" r=".46"/>
</g>
<text font-size="2.8" fill="#840000" x="178" y="190.9">Title:</text>
<g font-size="2.1" fill="#006464">
<text x="26" y="18.8">CON2</text>
<text x="21.6" y="30.2">BARREL_JACK</text>
<text x="264.9" y="53.9">5V</text>
<text x="64" y="167.4">LP5907-3.0</text>
<text x="130.6" y="168.6">LP2985A-10DBVR</text>
<text x="71.3" y="177.5">U20</text>
<text x="142.5" y="178.8">U21</text>
</g>
<g font-size="2.1" fill="#0f0f0f">
<text x="101.6" y="21.3">12V</text>
<text x="192.6" y="21.2">3V8</text>
<text x="189.4" y="52.6">5V6</text>
<text x="28.2" y="57.9">12V</text>
<text x="167.1" y="58.1">5V6</text>
<text x="188.7" y="86">3V8</text>
<text x="27.9" y="94.2">12V</text>
<text x="170.2" y="93.7">3V8</text>
<text x="222.2" y="115.3">3V8</text>
<text x="28.7" y="130.5">12V</text>
<text x="203.9" y="134.3">3V8</text>
<text x="41.4" y="169.9">3V8</text>
<text x="104.9" y="169.9">12V</text>
</g>
<g font-size="2.1" fill="#725600">
<text x="265.4" y="22.5">3V3A</text>
<text x="264.5" y="87.4">1V8</text>
<text x="154" y="94.8">3V8</text>
<text x="150.1" y="130.4">1V0</text>
<text x="253.1" y="135.6">3V3D</text>
<text x="91.8" y="171.2">3V0</text>
<text x="166.7" y="171.2">10V</text>
</g>
<g font-size="2.1" fill="#0000c2">
<text x="113" y="26.8">In</text>
<text x="113" y="29.3">power-on</text>
<text x="116.9" y="26.8">the</text>
<text x="122.2" y="26.8">Artix-7</text>
<text x="126" y="29.3">sequence</text>
<text x="132.4" y="26.8">data</text>
<text x="138.4" y="29.3">is</text>
<text x="139.2" y="26.8">sheet</text>
<text x="142.1" y="29.3">VCCINT,</text>
<text x="147.1" y="26.8">it</text>
<text x="150.4" y="26.8">states</text>
<text x="152.5" y="29.3">VCCBRAM,</text>
<text x="159.1" y="26.8">that</text>
<text x="165.4" y="26.8">the</text>
<text x="165.4" y="29.3">VCCAUX,</text>
<text x="170.7" y="26.8">recommended</text>
<text x="176.6" y="29.3">and</text>
<text x="182.5" y="29.3">VCCO.</text>
<text x="113" y="31.8">1v0</text>
<text x="118.9" y="31.8">first</text>
<text x="125.3" y="31.8">1v8</text>
<text x="131.1" y="31.8">then</text>
<text x="137.8" y="31.8">3v3</text>
<text x="143.7" y="31.8">is</text>
<text x="147.4" y="31.8">the</text>
<text x="152.7" y="31.8">sequence</text>
<text x="165.1" y="31.8">so</text>
<text x="169.5" y="31.8">use</text>
<text x="175.2" y="31.8">power</text>
<text x="65.3" y="43.3">2A buck</text>
<text x="76" y="43.3">converter</text>
</g>
<text font-size="2.1" fill="#009600" x="146.8" y="57.9">5V6</text>
<g font-size="2.1" fill="#840000">
<text x="178" y="184">Sheet:</text>
<text x="186.2" y="184">/power/</text>
<text x="178" y="186.7">File:</text>
<text x="184.1" y="186.7">power.kicad_sch</text>
<text x="178" y="196.9">KiCad</text>
<text x="178" y="194.1">Size:</text>
<text x="184.7" y="194.1">A4</text>
<text x="185.7" y="196.9">E.D.A.</text>
<text x="193.3" y="196.9">9.0.7</text>
<text x="200" y="194.1">Date:</text>
<text x="263" y="194.3">Rev:</text>
<text x="263" y="196.9">Id:</text>
<text x="267.1" y="196.9">5/12</text>
</g>
<g font-size="1.8" fill="#840000">
<text x="35" y="11.9">1</text>
<text x="85" y="11.9">2</text>
<text x="135" y="11.9">3</text>
<text x="185" y="11.9">4</text>
<text x="235" y="11.9">5</text>
<text x="285" y="11.9">6</text>
<text x="10.3" y="35.9">A</text>
<text x="285.3" y="35.9">A</text>
<text x="10.3" y="85.9">B</text>
<text x="285.3" y="85.9">B</text>
<text x="10.3" y="135.9">C</text>
<text x="285.3" y="135.9">C</text>
<text x="10.3" y="185.9">D</text>
<text x="285.3" y="185.9">D</text>
<text x="35" y="199.9">1</text>
<text x="85" y="199.9">2</text>
<text x="135" y="199.9">3</text>
<text x="185" y="199.9">4</text>
<text x="235" y="199.9">5</text>
<text x="285" y="199.9">6</text>
</g>
<g font-size="1.8" fill="#a90000">
<text x="33.6" y="21.3">1</text>
<text x="33.6" y="23.9">3</text>
<text x="33.6" y="26.4">2</text>
<text x="53.9" y="57.9">3</text>
<text x="74.5" y="57.9">2</text>
<text x="53.9" y="64.3">5</text>
<text x="74.5" y="64.3">6</text>
<text x="53.9" y="70.6">1</text>
<text x="74.5" y="70.6">4</text>
<text x="53.7" y="94.2">3</text>
<text x="74.2" y="94.2">2</text>
<text x="53.7" y="100.6">5</text>
<text x="74.2" y="100.6">6</text>
<text x="53.7" y="106.9">1</text>
<text x="74.2" y="106.9">4</text>
<text x="54.4" y="130.6">3</text>
<text x="75" y="130.6">2</text>
<text x="54.4" y="136.9">5</text>
<text x="75" y="136.9">6</text>
<text x="54.4" y="143.3">1</text>
<text x="75" y="143.3">4</text>
<text x="22.8" y="172.5">1</text>
<text x="57.7" y="169.9">1</text>
<text x="57.7" y="172.5">3</text>
<text x="78" y="169.9">5</text>
<text x="123.8" y="169.9">1</text>
<text x="123.8" y="172.5">2</text>
<text x="147.9" y="169.9">5</text>
<text x="22.8" y="178.8">1</text>
<text x="68.3" y="178.5" transform="rotate(-90 68.3 178.5)">2</text>
<text x="123.8" y="175">3</text>
<text x="147.9" y="175">4</text>
<text x="22.8" y="185.2">1</text>
</g>
<g font-size="1.8" fill="#006464">
<text x="59.7" y="18.6">FB11</text>
<text x="198.9" y="23.6">C88</text>
<text x="222.6" y="18.6">U24</text>
<text x="254.3" y="23.6">C102</text>
<text x="51.4" y="26.3">C64</text>
<text x="52.5" y="25">MPZ2012S101AT000</text>
<text x="74.3" y="26.3">C70</text>
<text x="80.7" y="26.3">C71</text>
<text x="198.9" y="28.7">10u</text>
<text x="220.9" y="26.8">LD3920</text>
<text x="242.7" y="29.9">470n</text>
<text x="242.7" y="24.9">C99</text>
<text x="249.4" y="29.3" transform="rotate(-90 249.4 29.3)">18.7k</text>
<text x="251.4" y="28.5" transform="rotate(-90 251.4 28.5)">R47</text>
<text x="254.3" y="28.7">10u</text>
<text x="51.4" y="31.3">10u</text>
<text x="74.3" y="31.3">10u</text>
<text x="80.7" y="31.3">10u</text>
<text x="108.8" y="30.4" transform="rotate(-90 108.8 30.4)">1k</text>
<text x="110.8" y="31.2" transform="rotate(-90 110.8 31.2)">R25</text>
<text x="196.2" y="33.8">GND</text>
<text x="251.6" y="33.8">GND</text>
<text x="39.9" y="37.7">GND</text>
<text x="48.8" y="37.7">GND</text>
<text x="71.6" y="37.7">GND</text>
<text x="78" y="37.7">GND</text>
<text x="106.3" y="42" transform="rotate(-90 106.3 42)">D3</text>
<text x="249.4" y="38.8" transform="rotate(-90 249.4 38.8)">3.3k</text>
<text x="251.4" y="38.6" transform="rotate(-90 251.4 38.6)">R48</text>
<text x="111.4" y="42.5" transform="rotate(-90 111.4 42.5)">LED</text>
<text x="222.5" y="42.5">GND</text>
<text x="246.5" y="45.2">GND</text>
<text x="105.9" y="50.4">GND</text>
<text x="222.6" y="50.1">U22</text>
<text x="56.8" y="59">IN</text>
<text x="70.1" y="59">SW</text>
<text x="105" y="56.5">L7</text>
<text x="195.7" y="55.1">C86</text>
<text x="220.9" y="58.3">LD3920</text>
<text x="242.2" y="56.4">C96</text>
<text x="248.9" y="59.9" transform="rotate(-90 248.9 59.9)">18k</text>
<text x="250.9" y="60" transform="rotate(-90 250.9 60)">R43</text>
<text x="253.8" y="55.1">C100</text>
<text x="260.1" y="55.1">C103</text>
<text x="33.2" y="60.3">C62</text>
<text x="33.2" y="65.4">10u</text>
<text x="56.8" y="65.4">EN</text>
<text x="70.3" y="65.4">CB</text>
<text x="81" y="63.9" transform="rotate(-90 81 63.9)">C75</text>
<text x="86.1" y="63.9" transform="rotate(-90 86.1 63.9)">100n</text>
<text x="94.8" y="60.3">33u</text>
<text x="99.5" y="60.3">(SRR6040A-330M)</text>
<text x="119.7" y="64.4" transform="rotate(-90 119.7 64.4)">100k</text>
<text x="121.8" y="63.9" transform="rotate(-90 121.8 63.9)">R36</text>
<text x="142.4" y="61.6">C79</text>
<text x="147.5" y="61.6">C82</text>
<text x="152.5" y="61.6">C83</text>
<text x="157.6" y="61.6">C84</text>
<text x="193" y="65.3">GND</text>
<text x="195.7" y="60.2">10u</text>
<text x="242.2" y="61.4">470n</text>
<text x="251.1" y="65.3">GND</text>
<text x="253.8" y="60.2">10u</text>
<text x="257.4" y="65.3">GND</text>
<text x="260.1" y="60.2">DNP</text>
<text x="30.5" y="70.5">GND</text>
<text x="56.8" y="71.7">GND</text>
<text x="70.4" y="71.7">FB</text>
<text x="139.7" y="71.7">GND GND GND GND</text>
<text x="142.4" y="66.6">10u</text>
<text x="147.5" y="66.6">10u</text>
<text x="152.5" y="66.6">10u</text>
<text x="157.6" y="66.6">10u</text>
<text x="172.3" y="67.3" transform="rotate(-90 172.3 67.3)">1k</text>
<text x="174.3" y="68" transform="rotate(-90 174.3 68)">R27</text>
<text x="248.9" y="69.4" transform="rotate(-90 248.9 69.4)">2k</text>
<text x="250.9" y="70.1" transform="rotate(-90 250.9 70.1)">R44</text>
<text x="119.7" y="77.3" transform="rotate(-90 119.7 77.3)">12k</text>
<text x="121.8" y="77.4" transform="rotate(-90 121.8 77.4)">R37</text>
<text x="222.5" y="74.4">GND</text>
<text x="246" y="76.7">GND</text>
<text x="116.8" y="83.9">GND</text>
<text x="169.8" y="78.8" transform="rotate(-90 169.8 78.8)">D7</text>
<text x="174.9" y="79.3" transform="rotate(-90 174.9 79.3)">LED</text>
<text x="221.9" y="83.5">U23</text>
<text x="169.4" y="87.2">GND</text>
<text x="195" y="88.5">C87</text>
<text x="241.4" y="89.8">C97</text>
<text x="253.4" y="88.5">C101</text>
<text x="259.7" y="88.5">C104</text>
<text x="56.5" y="95.4">IN</text>
<text x="69.9" y="95.4">SW</text>
<text x="104.7" y="92.8">L6</text>
<text x="195" y="93.6">10u</text>
<text x="220.2" y="91.7">LD3920</text>
<text x="241.4" y="94.8">470n</text>
<text x="248.5" y="94.2" transform="rotate(-90 248.5 94.2)">49.9k</text>
<text x="250.5" y="93.4" transform="rotate(-90 250.5 93.4)">R45</text>
<text x="253.4" y="93.6">10u</text>
<text x="259.7" y="93.6">DNP</text>
<text x="32.9" y="96.6">C61</text>
<text x="32.9" y="101.7">10u</text>
<text x="56.5" y="101.7">EN</text>
<text x="70" y="101.7">CB</text>
<text x="80.7" y="100.2" transform="rotate(-90 80.7 100.2)">C74</text>
<text x="85.8" y="100.2" transform="rotate(-90 85.8 100.2)">100n</text>
<text x="94.5" y="96.6">33u</text>
<text x="99.3" y="96.6">(SRR6040A-330M)</text>
<text x="119.5" y="100.7" transform="rotate(-90 119.5 100.7)">100k</text>
<text x="121.5" y="100.2" transform="rotate(-90 121.5 100.2)">R34</text>
<text x="142.1" y="97.9">C77</text>
<text x="147.2" y="97.9">C80</text>
<text x="152.3" y="97.9">C81</text>
<text x="192.3" y="98.7">GND</text>
<text x="250.7" y="98.7">GND</text>
<text x="257" y="98.7">GND</text>
<text x="30.2" y="106.8">GND</text>
<text x="142.1" y="103">10u</text>
<text x="147.2" y="103">10u</text>
<text x="152.3" y="103">10u</text>
<text x="171" y="102.8" transform="rotate(-90 171 102.8)">1k</text>
<text x="173.1" y="103.5" transform="rotate(-90 173.1 103.5)">R24</text>
<text x="221.9" y="107.4">GND</text>
<text x="248.5" y="104.3" transform="rotate(-90 248.5 104.3)">18.7k</text>
<text x="250.5" y="103.5" transform="rotate(-90 250.5 103.5)">R46</text>
<text x="56.5" y="108.1">GND</text>
<text x="70.2" y="108.1">FB</text>
<text x="121.5" y="113.7" transform="rotate(-90 121.5 113.7)">R35</text>
<text x="139.4" y="108.1">GND GND GND</text>
<text x="245.6" y="110.1">GND</text>
<text x="119.5" y="114.6" transform="rotate(-90 119.5 114.6)">18.7K</text>
<text x="168.5" y="114.4" transform="rotate(-90 168.5 114.4)">D1</text>
<text x="173.6" y="114.9" transform="rotate(-90 173.6 114.9)">LED</text>
<text x="213.3" y="118.5">R104</text>
<text x="214.1" y="116.4">10k</text>
<text x="116.6" y="120.2">GND</text>
<text x="168.1" y="122.8">GND</text>
<text x="57.3" y="131.7">IN</text>
<text x="70.6" y="131.7">SW</text>
<text x="105.5" y="129.1">L5</text>
<text x="33.7" y="132.9">C60</text>
<text x="81.5" y="136.5" transform="rotate(-90 81.5 136.5)">C73</text>
<text x="86.6" y="136.5" transform="rotate(-90 86.6 136.5)">100n</text>
<text x="95.3" y="132.9">33u</text>
<text x="100" y="132.9">(SRR6040A-330M)</text>
<text x="120.2" y="136.4" transform="rotate(-90 120.2 136.4)">68k</text>
<text x="122.3" y="136.6" transform="rotate(-90 122.3 136.6)">R32</text>
<text x="142.9" y="134.2">C76</text>
<text x="148" y="134.2">C78</text>
<text x="224.1" y="132.9">U25</text>
<text x="244.5" y="136.8">C106</text>
<text x="31" y="143.1">GND</text>
<text x="33.7" y="138">10u</text>
<text x="57.3" y="138">EN</text>
<text x="70.8" y="138">CB</text>
<text x="142.9" y="139.3">10u</text>
<text x="148" y="139.3">10u</text>
<text x="208.9" y="139.3">C94</text>
<text x="221" y="140.3">LD3920_33</text>
<text x="244.5" y="141.8">10u</text>
<text x="57.3" y="144.4">GND</text>
<text x="70.9" y="144.4">FB</text>
<text x="140.2" y="144.4">GND GND</text>
<text x="208.9" y="144.4">10u</text>
<text x="120.2" y="150.5" transform="rotate(-90 120.2 150.5)">100k</text>
<text x="122.3" y="150" transform="rotate(-90 122.3 150)">R33</text>
<text x="117.3" y="156.6">GND</text>
<text x="25.3" y="171">P5</text>
<text x="48.9" y="172.3">C85</text>
<text x="62" y="171">IN</text>
<text x="62" y="173.6">EN</text>
<text x="71.4" y="171">OUT</text>
<text x="111.1" y="173.6">C89</text>
<text x="128" y="171">VIN</text>
<text x="128" y="173.6">GND</text>
<text x="140.1" y="171">VOUT</text>
<text x="163.2" y="173.6">C98</text>
<text x="15.7" y="178.7">GND</text>
<text x="25.3" y="177.4">P7</text>
<text x="30.1" y="179" transform="rotate(-90 30.1 179)">CONN_01X01</text>
<text x="48.9" y="177.4">10u</text>
<text x="69.4" y="174.2" transform="rotate(-90 69.4 174.2)">GND</text>
<text x="84.5" y="177.4">C93</text>
<text x="111.1" y="178.7">1u</text>
<text x="128" y="176.1">ON/~{OFF} BYPASS</text>
<text x="154.3" y="177.4">C95</text>
<text x="163.2" y="178.7">10u</text>
<text x="15.7" y="185">GND</text>
<text x="25.3" y="183.7">P8</text>
<text x="30.1" y="185.3" transform="rotate(-90 30.1 185.3)">CONN_01X01</text>
<text x="46.2" y="183.7">GND</text>
<text x="84.5" y="182.5">10u</text>
<text x="108.5" y="183.7">GND GND</text>
<text x="154.3" y="182.5">10n</text>
<text x="160.5" y="183.7">GND</text>
<text x="15.7" y="191.4">GND</text>
<text x="30.1" y="191.7" transform="rotate(-90 30.1 191.7)">CONN_01X01</text>
<text x="66.5" y="186.3">GND</text>
<text x="81.8" y="187.6">GND</text>
<text x="151.6" y="187.6">GND</text>
</g>
<g font-size="1.4" fill="#a90000">
<text x="54.6" y="21.3">1</text>
<text x="68.6" y="21.3">2</text>
<text x="215.7" y="21.2">8</text>
<text x="232.2" y="21.2">1</text>
<text x="215.7" y="24.4">7</text>
<text x="215.7" y="29.5">6</text>
<text x="232.2" y="24.4">2</text>
<text x="232.2" y="29.5">3</text>
<text x="215.7" y="32">5</text>
<text x="232.2" y="32">4</text>
<text x="107.7" y="38.1" transform="rotate(-90 107.7 38.1)">2</text>
<text x="224.3" y="36" transform="rotate(-90 224.3 36)">9</text>
<text x="107.7" y="44.4" transform="rotate(-90 107.7 44.4)">1</text>
<text x="215.7" y="52.7">8</text>
<text x="232.2" y="52.7">1</text>
<text x="215.7" y="55.9">7</text>
<text x="232.2" y="55.9">2</text>
<text x="215.7" y="61">6</text>
<text x="215.7" y="63.5">5</text>
<text x="232.2" y="61">3</text>
<text x="232.2" y="63.5">4</text>
<text x="224.3" y="67.5" transform="rotate(-90 224.3 67.5)">9</text>
<text x="171.2" y="74.9" transform="rotate(-90 171.2 74.9)">2</text>
<text x="171.2" y="81.3" transform="rotate(-90 171.2 81.3)">1</text>
<text x="215" y="86.1">8</text>
<text x="215" y="89.3">7</text>
<text x="231.6" y="86.1">1</text>
<text x="231.6" y="89.3">2</text>
<text x="215" y="94.4">6</text>
<text x="231.6" y="94.4">3</text>
<text x="215" y="96.9">5</text>
<text x="223.6" y="100.9" transform="rotate(-90 223.6 100.9)">9</text>
<text x="231.6" y="96.9">4</text>
<text x="169.9" y="110.5" transform="rotate(-90 169.9 110.5)">2</text>
<text x="169.9" y="116.8" transform="rotate(-90 169.9 116.8)">1</text>
<text x="217.8" y="134.4">6</text>
<text x="233.1" y="134.4">1</text>
<text x="233.1" y="136.9">2</text>
<text x="217.8" y="142">5</text>
<text x="233.1" y="142">4</text>
<text x="224.5" y="149.2" transform="rotate(-90 224.5 149.2)">7</text>
<text x="228.3" y="149.2" transform="rotate(-90 228.3 149.2)">3</text>
</g>
<g font-size="1.4" fill="#006464">
<text x="218.1" y="22.2">VIN</text>
<text x="227.9" y="22.2">OUT</text>
<text x="218.1" y="25.4">VIN</text>
<text x="227.9" y="25.4">OUT</text>
<text x="218.1" y="30.4">EN</text>
<text x="218.1" y="33">PG</text>
<text x="225.3" y="33.7" transform="rotate(-90 225.3 33.7)">PAD</text>
<text x="227.7" y="33">GND</text>
<text x="228.1" y="30.4">ADJ</text>
<text x="63.2" y="52.6">U19</text>
<text x="218.1" y="53.7">VIN</text>
<text x="227.9" y="53.7">OUT</text>
<text x="60.9" y="55.1">LMR51420</text>
<text x="218.1" y="56.9">VIN</text>
<text x="227.9" y="56.9">OUT</text>
<text x="218.1" y="61.9">EN</text>
<text x="218.1" y="64.5">PG</text>
<text x="225.3" y="65.2" transform="rotate(-90 225.3 65.2)">PAD</text>
<text x="227.7" y="64.5">GND</text>
<text x="228.1" y="61.9">ADJ</text>
<text x="63" y="88.3">U18</text>
<text x="217.4" y="87.1">VIN</text>
<text x="227.3" y="87.1">OUT</text>
<text x="60.6" y="90.8">LMR51420</text>
<text x="217.4" y="90.3">VIN</text>
<text x="217.4" y="95.3">EN</text>
<text x="227.3" y="90.3">OUT</text>
<text x="227.5" y="95.3">ADJ</text>
<text x="217.4" y="97.9">PG</text>
<text x="224.6" y="98.6" transform="rotate(-90 224.6 98.6)">PAD</text>
<text x="227.1" y="97.9">GND</text>
<text x="63.7" y="124.7">U17</text>
<text x="61.4" y="127.3">LMR51420</text>
<text x="220.2" y="135.3">VIN</text>
<text x="228.8" y="135.3">OUT</text>
<text x="228.8" y="137.9">OUT</text>
<text x="220.2" y="143">EN</text>
<text x="229.6" y="143">PG</text>
<text x="225.5" y="146.8" transform="rotate(-90 225.5 146.8)">PAD</text>
<text x="229.3" y="146.8" transform="rotate(-90 229.3 146.8)">GND</text>
</g>
<g font-size="1.4" fill="#0000c2">
<text x="182.9" y="103">0.4v</text>
<text x="182.9" y="104.6">When</text>
<text x="182.9" y="106.2">then</text>
<text x="182.9" y="107.8">meaning</text>
<text x="187.2" y="103">max</text>
<text x="187.3" y="106.2">PG</text>
<text x="187.9" y="104.6">output</text>
<text x="190.3" y="107.8">pull</text>
<text x="190.4" y="106.2">is</text>
<text x="191.4" y="103">as</text>
<text x="192.9" y="106.2">high</text>
<text x="193.8" y="104.6">voltage</text>
<text x="194.3" y="103">power</text>
<text x="194.3" y="107.8">up</text>
<text x="197.2" y="106.2">impedance</text>
<text x="197.3" y="107.8">makes</text>
<text x="199.8" y="103">good</text>
<text x="200.4" y="104.6">is</text>
<text x="202.8" y="104.6">&gt;</text>
<text x="203.2" y="107.8">it</text>
<text x="204.5" y="103">low</text>
<text x="205.2" y="104.6">0.92xVout</text>
<text x="205.4" y="107.8">high</text>
<text x="208.2" y="103">level</text>
<text x="182.9" y="109.4">So</text>
<text x="182.9" y="111">and</text>
<text x="185.9" y="109.4">when</text>
<text x="186.8" y="111">3.3vd</text>
<text x="190.8" y="109.4">vout</text>
<text x="192" y="111">is</text>
<text x="194.4" y="111">enabled.</text>
<text x="195.1" y="109.4">is</text>
<text x="197.5" y="109.4">1.8</text>
<text x="201.1" y="109.4">then</text>
<text x="205.5" y="109.4">pg</text>
<text x="208.4" y="109.4">is</text>
<text x="210.9" y="109.4">pulled</text>
<text x="226.1" y="116.8">PG</text>
<text x="226.1" y="118.4">pull</text>
<text x="229.2" y="116.8">output</text>
<text x="230.1" y="118.4">up</text>
<text x="233.1" y="118.4">is</text>
<text x="235.1" y="116.8">is</text>
<text x="235.5" y="118.4">needed</text>
<text x="237.6" y="116.8">open</text>
<text x="242.3" y="116.8">drain</text>
<text x="218.8" y="128.8">up</text>
<text x="221.8" y="128.8">to</text>
<text x="224.4" y="128.8">0.5v</text>
<text x="228.7" y="128.8">to</text>
<text x="231.4" y="128.8">disable</text>
<text x="237.9" y="128.8">reg</text>
</g>
<g font-size="1" fill="#006464">
<text x="233.7" y="37.4">GND</text>
<text x="234" y="69.2">GND</text>
<text x="50.2" y="75.3">GND</text>
<text x="233.2" y="102.3">GND</text>
<text x="49.9" y="111.6">GND</text>
<text x="50.7" y="147.9">GND</text>
<text x="242.6" y="147.9">GND</text>
<text x="207" y="150.4">GND</text>
<text x="227.4" y="156.8">GND</text>
</g>
</svg>
